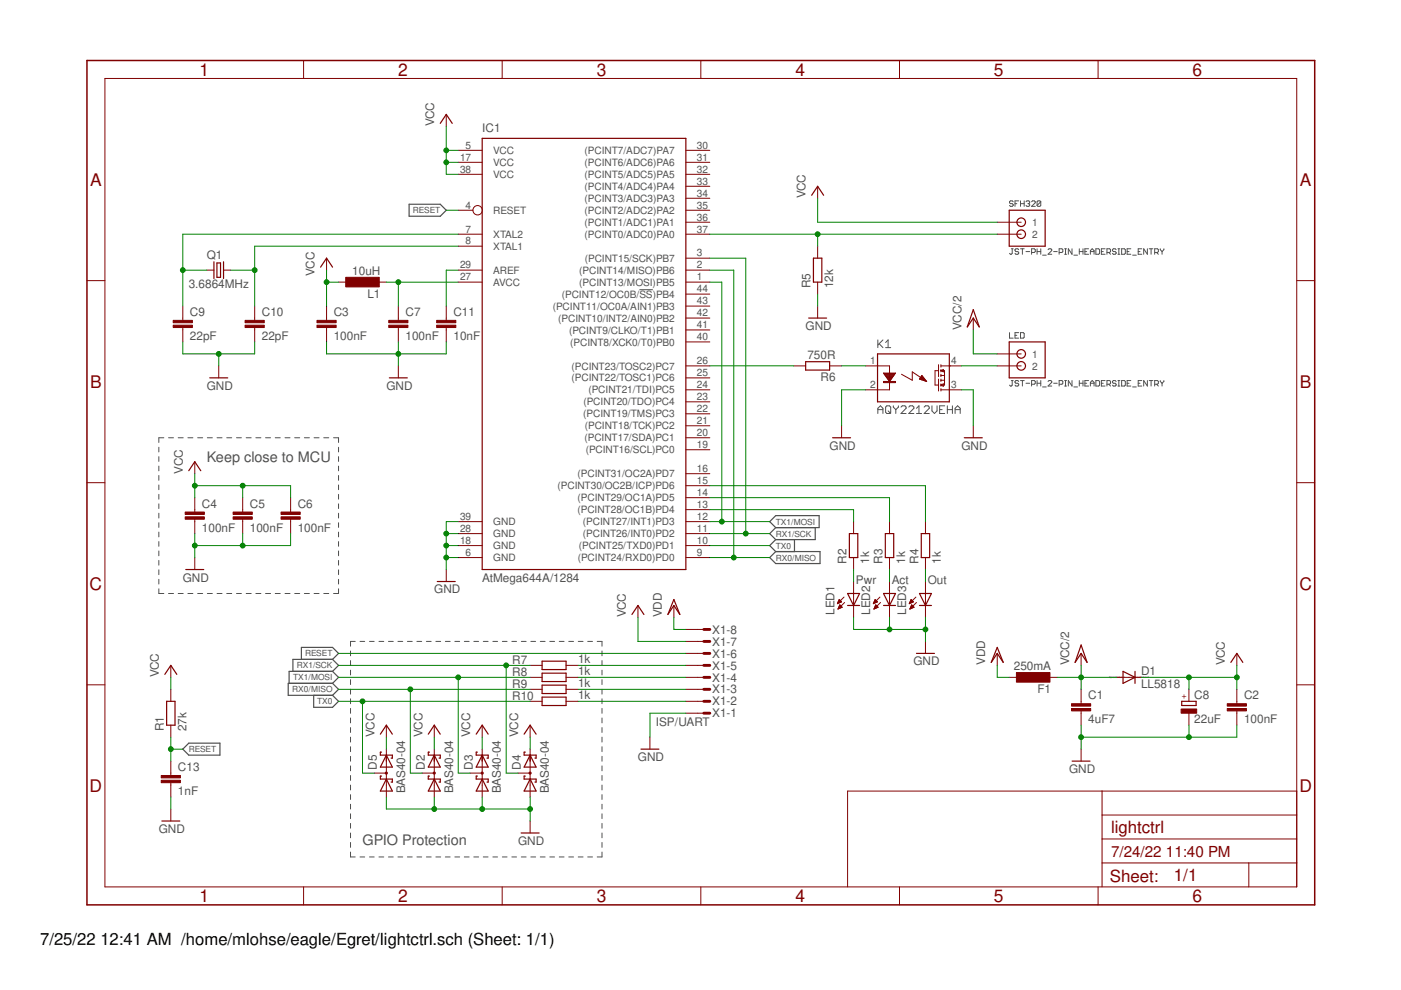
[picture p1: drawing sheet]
<svg xmlns="http://www.w3.org/2000/svg" width="297mm" height="210mm" viewBox="0 0 297 210" stroke-linecap="round" stroke-linejoin="round" font-family="sans-serif">
<g fill="none" stroke="#505050" stroke-width=".21">
<path d="M214.4 52.7h.4M214.6 52.7v1l-.2 .2-.4-.2M214.8 42.8l-.2-.2h-.4l-.2 .4 .2 .2h.4l.2 .4-.2 .2h-.4l-.2-.2M215.2 43.2h.4M216 42.6h-.8v1.2M216 52.9l-.2-.2h-.4l-.2 .4 .2 .2h.4l.2 .4-.2 .2h-.4l-.2-.2M216.4 52.7h.7M216.4 42.6v1.2M216.4 43.2h.7M216.8 52.7v1.2M217.1 42.6v1.2M217.5 53.3h.8"/>
<path d="M217.5 42.8l.2-.2h.4l.2 .2-.2 .4M217.9 43.2h.2M218.1 43.2l.2 .2-.2 .4h-.4l-.2-.2M218.7 53.5h.6l.2-.2v-.4l-.2-.2h-.6v1.2M218.7 42.8l.2-.2h.4l.2 .2v.2l-.8 .8h.8M219.9 52.7v1.2M219.9 53.3h.8M220.7 42.8l-.2-.2h-.4l-.2 .2v.8M220.7 42.8v.8l-.2 .2h-.4l-.2-.2M220.7 52.7v1.2M220.7 42.8l-.8 .8M221 54.1h.8"/>
<path d="M222.2 52.9l.2-.2h.4l.2 .2v.2l-.8 .8h.8M223.4 53.3h.8M224.6 53.5h.5l.2-.2v-.4l-.2-.2h-.5v1.2M225.7 53.9h.4M225.7 52.7h.4M225.9 52.7v1.2M227.3 52.7v1.2l-.8-1.2v1.2M227.7 54.1h.8M228.8 52.7v1.2M228.8 53.3h.8M229.6 52.7v1.2M230 53.3h.4"/>
<path d="M230.8 52.7h-.8v1.2h.8M231.2 53.9v-.8l.4-.4 .4 .4v.8M231.2 53.3h.8M232.3 52.7h.6l.2 .2v.8l-.2 .2h-.6zM233.5 53.3h.4M234.3 52.7h-.8v1.2h.8M234.7 53.5h.6l.2-.2v-.4l-.2-.2h-.6v1.2M235.1 53.5l.4 .4M236.6 52.9l-.2-.2h-.3l-.2 .2 .2 .4h.3l.2 .2-.2 .4h-.3l-.2-.2M237 53.9h.4M237 52.7h.4M237.2 52.7v1.2"/>
<path d="M237.8 52.7h.6l.2 .2v.8l-.2 .2h-.6zM239 53.3h.4M239.8 52.7h-.8v1.2h.8M240.1 54.1h.8M241.3 53.3h.4M242.1 52.7h-.8v1.2h.8M243.3 52.7v1.2l-.8-1.2v1.2M243.6 52.7h.8M244.1 52.7v1.2M244.8 53.5h.6l.2-.2v-.4l-.2-.2h-.6v1.2M245.2 53.5l.4 .4M246 52.7l.4 .6"/>
<path d="M246.4 53.3v.6M246.8 52.7l-.4 .6M135.6 61.4h2.8M186.1 72.1v1.6M186.4 72.9l.8 .8M187.2 72.1l-1.1 1.1M187.8 72.6l.5-.5v1.6M187.8 73.7h1M214 70.5v1.2h.8M215.2 71.1h.4M216 70.5h-.8v1.2h.8M216.4 70.5h.6l.1 .2v.8l-.1 .2h-.6z"/>
<path d="M33.7 94.8v1M33.7 96.8v1M33.7 98.8v1M34.7 92.8h-1v1M35.7 92.8h1.1M37.8 92.8h1M39.8 92.8h1.1M41.9 92.8h1.1M44 92.8h1M46 92.8h1.1M48.1 92.8h1M50.1 92.8h1.1"/>
<path d="M52.2 92.8h1.1M54.3 92.8h1M56.3 92.8h1.1M58.4 92.8h1M60.4 92.8h1.1M62.5 92.8h1M64.5 92.8h1.1M66.6 92.8h1M68.6 92.8h1.1M70.7 92.8h1.1v1M71.8 94.8v1M71.8 96.8v1"/>
<path d="M71.8 98.8v1M186.1 87.7v-1.1l.6-.6 .5 .6v1.1M186.1 86.8h1.1M188 86h.6l.2 .3v1.1l-.2 .3h-.6l-.2-.3v-1.1zM188.3 87.1l.5 .6M189.4 86v.3l.5 .5M189.9 86.8v.9M190.5 86v.3l-.6 .5M191 86.3l.3-.3h.6l.2 .3v.3l-1.1 1.1h1.1M192.7 86.3l.2-.3h.6l.3 .3v.3l-1.1 1.1h1.1M194.3 87.7h1.1M194.3 86.6l.5-.6v1.7"/>
<path d="M195.9 86.3l.3-.3h.6l.2 .3v.3l-1.1 1.1h1.1M197.6 86v1.1l.5 .6 .6-.6v-1.1M199.2 86.8h.5M200.3 86h-1.1v1.7h1.1M200.9 86.8h1M200.9 86v1.7M201.9 86v1.7M202.5 86.8h1.1M202.5 87.7v-1.1l.5-.6 .6 .6v1.1M214.4 80.7h.4M214.6 80.7v1l-.2 .2-.4-.2M216 80.9l-.2-.2h-.4l-.2 .4 .2 .2h.4l.2 .4-.2 .2h-.4l-.2-.2"/>
<path d="M216.4 80.7h.7M216.8 80.7v1.2M217.5 81.3h.8M218.7 81.5h.6l.2-.2v-.4l-.2-.2h-.6v1.2M219.9 81.3h.8M219.9 80.7v1.2M220.7 80.7v1.2M221 82h.8M222.2 80.9l.2-.2h.4l.2 .2v.2l-.8 .8h.8M223.4 81.3h.8M224.6 81.5h.5l.2-.2v-.4l-.2-.2h-.5v1.2M225.7 81.9h.4"/>
<path d="M225.7 80.7h.4M225.9 80.7v1.2M227.3 80.7v1.2l-.8-1.2v1.2M227.7 82h.8M228.8 81.3h.8M228.8 80.7v1.2M229.6 80.7v1.2M230 81.3h.4M230.8 80.7h-.8v1.2h.8M231.2 81.3h.8M231.2 81.9v-.8l.4-.4 .4 .4v.8M232.3 80.7h.6l.2 .2v.8l-.2 .2h-.6z"/>
<path d="M233.5 81.3h.4M234.3 80.7h-.8v1.2h.8M234.7 81.5h.6l.2-.2v-.4l-.2-.2h-.6v1.2M235.1 81.5l.4 .4M236.6 80.9l-.2-.2h-.3l-.2 .2 .2 .4h.3l.2 .2-.2 .4h-.3l-.2-.2M237 81.9h.4M237 80.7h.4M237.2 80.7v1.2M237.8 80.7h.6l.2 .2v.8l-.2 .2h-.6zM239 81.3h.4M239.8 80.7h-.8v1.2h.8M240.1 82h.8"/>
<path d="M241.3 81.3h.4M242.1 80.7h-.8v1.2h.8M243.3 80.7v1.2l-.8-1.2v1.2M243.6 80.7h.8M244.1 80.7v1.2M244.8 81.5h.6l.2-.2v-.4l-.2-.2h-.6v1.2M245.2 81.5l.4 .4M246 80.7l.4 .6M246.4 81.3v.6M246.8 80.7l-.4 .6M33.7 100.8v1M33.7 102.8v1"/>
<path d="M33.7 104.8v1M33.7 106.8v1M33.7 108.8v1M33.7 110.8v1M33.7 112.8v1M33.7 114.8v1M33.7 116.8v1M33.7 118.8v1M71.8 100.8v1M71.8 102.8v1M71.8 104.8v1M71.8 106.8v1"/>
<path d="M71.8 108.8v1M71.8 110.8v1M71.8 112.8v1M71.8 114.8v1M71.8 116.8v1M71.8 118.8v1M33.7 124.8v1h1M33.7 120.8v1M33.7 122.8v1M35.7 125.8h1.1M37.8 125.8h1M39.8 125.8h1.1"/>
<path d="M41.9 125.8h1.1M44 125.8h1M46 125.8h1.1M48.1 125.8h1M50.1 125.8h1.1M52.2 125.8h1.1M54.3 125.8h1M56.3 125.8h1.1M58.4 125.8h1M60.4 125.8h1.1M62.5 125.8h1M64.5 125.8h1.1"/>
<path d="M66.6 125.8h1M68.6 125.8h1.1M71.8 120.8v1M71.8 122.8v1M71.8 124.8v1h-1.1M74.3 138v1M75.3 136h-1v1M76.3 136h1M78.3 136h1M80.3 136h1.1M82.4 136h1M84.4 136h1"/>
<path d="M86.4 136h1M88.4 136h1M90.4 136h1M92.4 136h1M94.4 136h1M96.4 136h1.1M98.4 136h1.1M100.5 136h1M102.5 136h1M104.5 136h1M106.5 136h1M108.5 136h1"/>
<path d="M110.5 136h1M112.5 136h1.1M114.6 136h1M116.6 136h1M118.6 136h1M120.6 136h1M122.6 136h1M124.6 136h1M126.6 136h1v1M127.6 138v1M74.3 140.1v1M74.3 142.1v1"/>
<path d="M74.3 144.1v1M74.3 146.1v1.1M74.3 148.2v1M74.3 150.2v1M74.3 152.2v1.1M74.3 154.3v1M74.3 156.3v1M74.3 158.3v1.1M127.6 140.1v1M127.6 142.1v1M127.6 144.1v1M127.6 146.1v1.1"/>
<path d="M127.6 148.2v1M127.6 150.2v1M127.6 152.2v1.1M127.6 154.3v1M127.6 156.3v1M127.6 158.3v1.1M74.3 160.4v1M74.3 162.4v1M74.3 164.4v1.1M74.3 166.5v1M74.3 168.5v1M74.3 170.5v1"/>
<path d="M74.3 172.6v1M74.3 174.6v1M74.3 176.6v1M74.3 178.6v1.1M127.6 160.4v1M127.6 162.4v1M127.6 164.4v1.1M127.6 166.5v1M127.6 168.5v1M127.6 170.5v1M127.6 172.6v1M127.6 174.6v1"/>
<path d="M127.6 176.6v1M127.6 178.6v1.1M74.3 180.7v1h1M76.3 181.7h1M78.3 181.7h1M80.3 181.7h1.1M82.4 181.7h1M84.4 181.7h1M86.4 181.7h1M88.4 181.7h1M90.4 181.7h1M92.4 181.7h1"/>
<path d="M94.4 181.7h1M96.4 181.7h1.1M98.4 181.7h1.1M100.5 181.7h1M102.5 181.7h1M104.5 181.7h1M106.5 181.7h1M108.5 181.7h1M110.5 181.7h1M112.5 181.7h1.1M114.6 181.7h1M116.6 181.7h1"/>
<path d="M118.6 181.7h1M120.6 181.7h1M122.6 181.7h1M124.6 181.7h1M127.6 180.7v1h-1"/>
</g>
<g fill="none" stroke="#505050" stroke-width=".25">
<path d="M86.7 43.3h6.6l1.3 1.3-1.3 1.2h-6.6zM163.2 118.2l1.3-1.3h9.4v2.6h-9.4zM163.2 110.6l1.3-1.3h9.2v2.6h-9.2zM164.5 111.9l-1.3 1.2 1.3 1.3M164.5 114.4l-1.3 1.3 1.3 1.2M168.4 114.4v2.5M172.8 111.9v2.5h-8.3M63.9 139.8v-2.5h6.6l1.3 1.2-1.3 1.3M70.5 139.8h-8.4v2.5M70.5 139.8l1.3 1.3-1.3 1.2M38.8 158.8l1.2-1.2h6.6v2.5h-6.6zM66.5 147.4v2.6h4l1.3-1.3-1.3-1.3"/>
<path d="M70.5 144.9l1.3 1.3-1.3 1.2M70.5 144.9h-9.4v2.5h9.4M70.5 142.3h-9.2v2.6M70.5 142.3l1.3 1.3-1.3 1.3"/>
</g>
<g fill="none" stroke="#800000" stroke-width=".21">
<path d="M22.2 16.6h252.7v171.4h-252.7zM64.4 12.8v3.8M106.5 12.8v3.8M148.6 12.8v3.8M190.7 12.8v3.8M232.8 12.8v3.8M94.6 24.3v2.5M97.2 34.4h5M97.2 31.9h5M97.2 37h5M145.4 34.4h5.1M145.4 31.9h5.1"/>
<path d="M145.4 37h5.1M145.4 39.5h5.1M173.4 39.5v2.5M18.4 59.5h3.8M43.8 57.3h1.6M47.4 57.3h1.5M69.2 54.7v2.6M71.8 59.8h2.5M79.4 59.8h2.5M97.2 57.3h5M97.2 59.8h5M97.2 44.6h3.1"/>
<path d="M97.2 49.7h5M97.2 52.2h5M145.4 54.7h5.1M145.4 57.3h5.1M145.4 59.8h5.1M145.4 42h5.1M145.4 44.6h5.1M145.4 47.1h5.1M145.4 49.7h5.1M173.4 52.2v2.5M173.4 59.8v2.6M211.4 47.1h5.1"/>
<path d="M211.4 49.7h5.1M274.9 59.5h3.8M38.8 64.9v3M38.8 69.4v3.1M46.4 77.6v2.5M54 64.9v3M54 69.4v3.1M69.2 64.9v3M69.2 69.4v3.1M84.5 64.9v3M84.5 69.4v3.1M84.5 77.6v2.5"/>
<path d="M94.6 64.9v3M94.6 69.4v3.1M145.4 77.6h5.1M145.4 62.4h5.1M145.4 64.9h5.1M145.4 67.4h5.1M145.4 70h5.1M145.4 72.5h5.1M168.3 77.6h2.5M173.4 64.9v2.5M175.9 77.6h2.5M183.5 77.6h5.1v5.1h-5.1"/>
<path d="M187.3 79.1h2.6l-1.3 1.8zM187.4 79.2h2.4M187.5 79.3h2.2M187.6 79.4h2M187.6 79.6h1.9M187.7 79.7h1.7M187.8 79.8h1.6M187.9 79.9h1.4M191.1 79.4l2.3 1.2v-1.8l3.1 2.1M195.2 79.9h.5M195.3 79.8h.3M195.4 79.7h.1"/>
<path d="M195.5 79.6l1 1.3-1.6-.5zM199 78.6h-.8v3h.8M199 77.3v2.6M199.5 77.6h4.3M199.5 77.3v.5M199.5 78.3v.5M199.5 79.4v.5M199.5 78.6h.8v3h-.8M199.5 78.6l.5-.3v.5zM199.5 79.6h.8M206.4 67.4v2.6M211.4 77.6h5.1"/>
<path d="M211.4 75h5.1M41.3 97.9v2.5M145.4 80.1h5.1M145.4 82.7h5.1M145.4 85.2h5.1M145.4 87.7h5.1M145.4 90.3h5.1M145.4 92.8h5.1M145.4 95.4h5.1M178.4 90.3v2.5M188 80.1h1.2M188.1 80.2h1"/>
<path d="M188.2 80.3h.8M188.2 80.4h.7M188.3 80.5h.5M188.4 80.6h.4M188.5 80.8h.2M195 80.3h1M195 80.4h1.1M195.1 80.2h.8M195.2 80.1h.6M195.4 80.5h.8M195.7 80.6h.6M196.1 80.8h.3"/>
<path d="M199 80.4v2.5M199.5 82.7h4.3M199.5 80.4v.5M199.5 81.4v.5M199.5 82.4v.5M199.5 81.6l.5-.2v.5zM199.5 80.6h.8M206.4 90.3v2.5M18.4 102.3h3.8M41.3 105.5v3.1M41.3 110.1v3M41.3 118.2v2.6"/>
<path d="M51.5 105.5v3.1M51.5 110.1v3M61.6 105.5v3.1M61.6 110.1v3M97.2 110.6h5M97.2 113.1h5M97.2 115.7h5M97.2 118.2h5M145.4 100.4h5.1M145.4 103h5.1M145.4 105.5h5.1M145.4 108.1h5.1"/>
<path d="M145.4 110.6h5.1M145.4 113.1h5.1M145.4 115.7h5.1M145.4 118.2h5.1M181 110.6v2.5M181 118.2v2.6M188.6 110.6v2.5M188.6 118.2v2.6M196.2 110.6v2.5M196.2 118.2v2.6M274.9 102.3h3.8M94.6 120.8v2.5"/>
<path d="M135.3 128.4v2.5M142.9 128.4v2.5M145.4 138.5h3.8M145.4 136h3.8M145.4 133.5h3.8M177.6 127.9h.1M177.6 127.8h.4M177.7 127.7h.5M177.7 127.6h.7M177.7 129h.2M177.8 128.9h.4M177.8 127.4h.5"/>
<path d="M177.8 127.3h.3M177.8 128.8h.7M177.9 128.7h.6M177.9 127.2h.1M177.9 127.1l.5 .5-.9 .4zM177.9 128.5h.4M178 128.4h.2M178 128.3h.1M178.1 128.2l-.4 .9M178.1 128.2l.5 .6-.9 .3M178.9 126.6l-1.4 1.4M179.1 127.7l-1.4 1.4"/>
<path d="M181 123.3v7.6M185.2 127.9h.1M185.2 127.8h.4M185.3 127.7h.6M185.3 127.6h.7M185.3 129h.3M185.4 128.9h.4M185.4 127.4h.5M185.4 127.3h.4M185.4 128.8h.7M185.5 127.2h.2M185.5 128.7h.6"/>
<path d="M185.5 128.5h.4M185.5 127.1l.6 .5-.9 .4zM185.6 128.4h.2M185.7 128.3h.1M185.7 128.2l-.4 .9M185.7 128.2l.5 .6-.9 .3M186.6 126.6l-1.4 1.4M186.7 127.7l-1.4 1.4M188.6 123.3v7.6M192.8 127.9h.1M192.8 127.8h.4M192.9 127.7h.6"/>
<path d="M193 127.6h.6M193 129h.2M193 128.9h.5M193 127.4h.5M193.1 127.3h.3M193.1 128.8h.6M193.1 127.2h.2M193.1 128.7h.6M193.2 128.5h.4M193.2 127.1l.5 .5-.9 .4zM193.2 128.4h.2M193.3 128.3h.1"/>
<path d="M193.3 128.2l.5 .6-.9 .3zM194.2 126.6l-1.4 1.4M194.3 127.7l-1.4 1.4M196.2 123.3v7.6M196.2 136v2.5M211.4 138.5v2.6M229.2 138.5v2.6M262.2 138.5v2.6M18.4 145.2h3.8M36.2 141.1v2.5M36.2 146.2v2.5M36.2 153.8v2.5"/>
<path d="M81.9 153.8v2.5M81.9 158.8v10.2M92.1 153.8v2.5M92.1 158.8v10.2M102.2 153.8v2.5M102.2 158.8v10.2M112.4 143.6h2.5M112.4 148.7h2.5M112.4 146.2h2.5M112.4 141.1h2.5M112.4 153.8v2.5M112.4 158.8v10.2"/>
<path d="M120 143.6h2.6M120 148.7h2.6M120 146.2h2.6M120 141.1h2.6M137.8 156.3v2.5M145.4 143.6h3.8M145.4 151.2h3.8M145.4 148.7h3.8M145.4 146.2h3.8M145.4 141.1h3.8M214 143.6h2.5M221.6 143.6h2.5"/>
<path d="M229.2 146.2v3M229.2 150.7v3.1M229.2 158.8v2.6M236.8 143.6h5.1M252.1 146.2v2.5M252.1 151.2v2.6M262.2 146.2v3M262.2 150.7v3.1M274.9 145.2h3.8M36.2 161.4v3M36.2 165.9v3.1M36.2 171.5v2.6"/>
<path d="M79.4 163.9h2.5M89.5 163.9h2.6M99.7 163.9h2.5M109.9 163.9h2.5M112.4 174.1v2.5M233.7 167.7v20.3M233.7 177.9h41.2M233.7 172.8h41.2M274.9 167.7h-95.2v20.3M64.4 188v3.9M106.5 188v3.9M148.6 188v3.9"/>
<path d="M190.7 188v3.9M232.8 188v3.9M233.7 183h41.2M264.8 183v5"/>
<circle cx="101.3" cy="44.6" r=".99"/>
</g>
<path d="M18.4 12.8h260.3v179.1h-260.3z" fill="none" stroke="#800000" stroke-width=".32"/>
<g fill="none" stroke="#800000" stroke-width=".25">
<path d="M93.3 26.2l1.3-1.9 1.3 1.9M102.2 29.3h43.2v91.5h-43.2zM45.4 55.5v3.6M46 55.8h.8v3h-.8zM47.4 55.5v3.6M68 56.6l1.2-1.9 1.3 1.9M172.1 41.4l1.3-1.9 1.2 1.9M172.5 54.7h1.7v5.1h-1.7zM214 44.6h7.6v7.6h-7.6zM170.8 76.7h5.1v1.8h-5.1zM171.4 67.4h3.9M186.1 75h15.2v10.2h-15.2z"/>
<path d="M206.4 65.7l1.2 3.6-1.2-1.9-1.3 1.9zM214 72.5h7.6v7.6h-7.6zM40 99.8l1.3-1.9 1.3 1.9M44.5 80.1h3.8M82.5 80.1h3.9M176.5 92.8h3.8M204.4 92.8h3.9M180.1 113.1h1.8v5.1h-1.8zM187.7 113.1h1.8v5.1h-1.8zM195.3 113.1h1.8v5.1h-1.8zM39.4 120.8h3.8M92.7 123.3h3.8"/>
<path d="M134 130.3l1.3-1.9 1.2 1.9M142.9 127.1l1.2 3.2-1.2-1.9-1.3 1.9zM179.7 125.8h2.5l-1.2 2.6zM179.7 128.4h2.5M187.3 128.4h2.6M187.3 125.8h2.6l-1.3 2.6zM194.3 138.5h3.8M194.9 128.4h2.6M194.9 125.8h2.6l-1.3 2.6zM211.4 137.3l1.3 3.1-1.3-1.9-1.2 1.9zM229.2 136.8l1.3 3.6-1.3-1.9-1.3 1.9zM34.9 143l1.3-1.9 1.3 1.9"/>
<path d="M35.3 148.7h1.8v5.1h-1.8zM80.6 155.7l1.3-1.9 1.3 1.9M80.9 159.5h-.3v.6h2.6v.6h-.3M90.8 155.7l1.3-1.9 1.2 1.9M91.1 159.5h-.3v.6h2.5v.6h-.2M101 155.7l1.2-1.9 1.3 1.9M101.2 159.5h-.2v.6h2.5v.6h-.2M111.1 155.7l1.3-1.9 1.3 1.9M111.4 159.5h-.3v.6h2.6v.6h-.3M114.9 147.8h5.1v1.8h-5.1zM114.9 140.2h5.1v1.8h-5.1zM114.9 142.7h5.1v1.8h-5.1z"/>
<path d="M114.9 145.3h5.1v1.7h-5.1zM135.9 158.8h3.8M238.1 142.3l2.5 1.3-2.5 1.3zM240.6 142.3v2.6M250.5 148.7h3.1v.9h-3.1zM261 140.4l1.2-1.9 1.3 1.9M34.3 174.1h3.8M80.9 164.5h-.3v.7h2.6v.6h-.3M81.9 165.2l1.3 2.5h-2.6zM81.9 160.1l1.3 2.5h-2.6zM91.1 164.5h-.3v.7h2.5v.6h-.2M92.1 165.2l1.2 2.5h-2.5z"/>
<path d="M92.1 160.1l1.2 2.5h-2.5zM101.2 164.5h-.2v.7h2.5v.6h-.2M102.2 165.2l1.3 2.5h-2.5zM102.2 160.1l1.3 2.5h-2.5zM110.5 176.6h3.8M111.4 164.5h-.3v.7h2.6v.6h-.3M112.4 165.2l1.3 2.5h-2.6zM112.4 160.1l1.3 2.5h-2.6zM227.3 161.4h3.8"/>
<circle cx="216.5" cy="47.1" r=".91"/>
<circle cx="216.5" cy="49.7" r=".91"/>
<circle cx="216.5" cy="75" r=".91"/>
<circle cx="216.5" cy="77.6" r=".91"/>
</g>
<g fill="#800000" stroke="#800000" stroke-width=".21">
<path d="M215.5 142.6h7.1v2h-7.1z"/>
<path d="M73.3 58.8h7.1v2h-7.1z"/>
<path d="M227.2 150.2h4v.5h-4z"/>
<path d="M227.2 149.2h4v.5h-4z"/>
<path d="M260.2 150.2h4.1v.5h-4.1z"/>
<path d="M260.2 149.2h4.1v.5h-4.1z"/>
<path d="M67.2 68.9h4.1v.5h-4.1z"/>
<path d="M67.2 67.9h4.1v.5h-4.1z"/>
<path d="M39.3 109.6h4v.5h-4z"/>
<path d="M39.3 108.6h4v.5h-4z"/>
<path d="M49.4 109.6h4.1v.5h-4.1z"/>
<path d="M49.4 108.6h4.1v.5h-4.1z"/>
<path d="M59.6 109.6h4v.5h-4z"/>
<path d="M59.6 108.6h4v.5h-4z"/>
<path d="M250.4 150.3h3.3v.9h-3.3z"/>
<path d="M187.3 80.9h2.6v.2h-2.6z"/>
<path d="M36.7 68.9h4.1v.5h-4.1z"/>
<path d="M36.7 67.9h4.1v.5h-4.1z"/>
<path d="M52 68.9h4v.5h-4z"/>
<path d="M52 67.9h4v.5h-4z"/>
<path d="M92.6 68.9h4v.5h-4z"/>
<path d="M92.6 67.9h4v.5h-4z"/>
<path d="M82.4 68.9h4.1v.5h-4.1z"/>
<path d="M82.4 67.9h4.1v.5h-4.1z"/>
<path d="M34.2 165.4h4v.5h-4z"/>
<path d="M34.2 164.4h4v.5h-4z"/>
</g>
<path d="M149.2 138.5h1.3M149.2 136h1.3M149.2 133.5h1.3M149.2 151.2h1.3M149.2 148.7h1.3M149.2 146.2h1.3M149.2 143.6h1.3M149.2 141.1h1.3" fill="none" stroke="#800000" stroke-width=".61"/>
<g fill="none" stroke="#800000" stroke-width=".42">
<circle cx="81.9" cy="163.9" r=".13"/>
<circle cx="92.1" cy="163.9" r=".13"/>
<circle cx="102.2" cy="163.9" r=".13"/>
<circle cx="112.4" cy="163.9" r=".13"/>
</g>
<g fill="none" stroke="#008000" stroke-width=".21">
<path d="M94.6 26.8v10.2h2.6M94.6 31.9h2.6M94.6 34.4h2.6M38.8 57.3h5M48.9 57.3h5.1M69.2 57.3v7.6M69.2 59.8h2.6M81.9 59.8h15.3M84.5 59.8v5.1M94.6 44.6h2.6M97.2 49.7h-58.4v15.2M97.2 52.2h-43.2v12.7"/>
<path d="M97.2 57.3h-2.6v7.6M150.5 59.8h2.5v50.8M150.5 57.3h5.1v60.9M150.5 49.7h60.9M150.5 54.7h7.6v58.4M173.4 42v5.1h38M173.4 49.7v2.5M38.8 72.5v2.5h15.2v-2.5M46.4 75v2.6M69.2 72.5v2.5h25.4v-2.5M84.5 72.5v5.1M150.5 77.6h17.8"/>
<path d="M173.4 62.4v2.5M178.4 77.6h5.1M203.8 77.6h7.6M206.4 70v5h5M183.5 82.7h-5.1v7.6M203.8 82.7h2.6v7.6M41.3 103h20.3v2.5M41.3 100.4v5.1M41.3 113.1v5.1M51.5 103v2.5M51.5 113.1v2.6M61.6 113.1v2.6h-20.3"/>
<path d="M94.6 113.1h2.6M94.6 115.7h2.6M94.6 118.2h2.6M97.2 110.6h-2.6v10.2M150.5 110.6h12.7M150.5 113.1h12.7M150.5 115.7h12.7M150.5 118.2h12.7M150.5 108.1h30.5v2.5M150.5 103h45.7v7.6M150.5 105.5h38.1v5.1M71.8 138.5h73.6"/>
<path d="M135.3 130.9v5.1h10.1M142.9 130.9v2.6h2.5M181 130.9v2.6h15.2M181 120.8v2.5M188.6 120.8v2.5M188.6 130.9v2.6M196.2 120.8v2.5M196.2 130.9v5.1M36.2 143.6v2.6M36.2 156.3v5.1M36.2 158.8h2.6M71.8 143.6h40.6"/>
<path d="M71.8 146.2h40.6M71.8 141.1h40.6M71.8 148.7h40.6M76.9 148.7v15.2h2.5M81.9 156.3v2.5M87 146.2v17.7h2.5M92.1 156.3v2.5M97.2 143.6v20.3h2.5M102.2 156.3v2.5M107.3 141.1v22.8h2.6M112.4 156.3v2.5M122.6 143.6h22.8"/>
<path d="M122.6 146.2h22.8M122.6 141.1h22.8M122.6 148.7h22.8M145.4 151.2h-7.6v5.1M211.4 141.1v2.5h2.6M224.1 143.6h12.7M229.2 141.1v5.1M229.2 153.8v5M241.9 143.6h20.3M252.1 143.6v2.6M252.1 153.8v2.5M262.2 153.8v2.5h-33"/>
<path d="M262.2 141.1v5.1M36.2 169v2.5M81.9 169v2.5h30.5M92.1 169v2.5M102.2 169v2.5M112.4 169v5.1"/>
</g>
<g fill="#008000" stroke="#008000" stroke-width=".21">
<circle cx="229.2" cy="143.6" r=".51"/>
<circle cx="229.2" cy="156.3" r=".51"/>
<circle cx="252.1" cy="156.3" r=".51"/>
<circle cx="46.4" cy="75" r=".51"/>
<circle cx="84.5" cy="75" r=".51"/>
<circle cx="94.6" cy="113.1" r=".51"/>
<circle cx="94.6" cy="115.7" r=".51"/>
<circle cx="94.6" cy="118.2" r=".51"/>
<circle cx="196.2" cy="133.5" r=".51"/>
<circle cx="188.6" cy="133.5" r=".51"/>
<circle cx="51.5" cy="115.7" r=".51"/>
<circle cx="41.3" cy="115.7" r=".51"/>
<circle cx="112.4" cy="171.5" r=".51"/>
<circle cx="102.2" cy="171.5" r=".51"/>
<circle cx="92.1" cy="171.5" r=".51"/>
<circle cx="69.2" cy="59.8" r=".51"/>
<circle cx="94.6" cy="31.9" r=".51"/>
<circle cx="94.6" cy="34.4" r=".51"/>
<circle cx="51.5" cy="103" r=".51"/>
<circle cx="41.3" cy="103" r=".51"/>
<circle cx="252.1" cy="143.6" r=".51"/>
<circle cx="262.2" cy="143.6" r=".51"/>
<circle cx="84.5" cy="59.8" r=".51"/>
<circle cx="54" cy="57.3" r=".51"/>
<circle cx="38.8" cy="57.3" r=".51"/>
<circle cx="36.2" cy="158.8" r=".51"/>
<circle cx="155.6" cy="118.2" r=".51"/>
<circle cx="87" cy="146.2" r=".51"/>
<circle cx="158.1" cy="113.1" r=".51"/>
<circle cx="107.3" cy="141.1" r=".51"/>
<circle cx="153" cy="110.6" r=".51"/>
<circle cx="97.2" cy="143.6" r=".51"/>
<circle cx="76.9" cy="148.7" r=".51"/>
<circle cx="173.4" cy="49.7" r=".51"/>
</g>
<g font-size="3.7" fill="#800000">
<text x="42.3" y="16">1</text>
<text x="84.4" y="16">2</text>
<text x="126.5" y="16">3</text>
<text x="168.6" y="16">4</text>
<text x="210.7" y="16">5</text>
<text x="252.9" y="16">6</text>
<text x="19.1" y="39.4">A</text>
<text x="275.6" y="39.4">A</text>
<text x="19.1" y="82.2">B</text>
<text x="275.6" y="82.2">B</text>
<text x="19" y="125.1">C</text>
<text x="275.5" y="125.1">C</text>
<text x="19" y="167.9">D</text>
<text x="275.5" y="167.9">D</text>
<text x="42.3" y="191.2">1</text>
<text x="84.4" y="191.2">2</text>
<text x="126.5" y="191.2">3</text>
<text x="168.6" y="191.2">4</text>
<text x="210.7" y="191.2">5</text>
<text x="252.9" y="191.2">6</text>
</g>
<g font-size="3.6" fill="#800000">
<text x="235.6" y="176.6">lightctrl</text>
<text x="235.3" y="186.9">Sheet:</text>
<text x="248.9" y="186.8">1/1</text>
</g>
<g font-size="3.5">
<text x="8.5" y="200.4">7/25/22</text>
<text x="21.3" y="200.4">12:41 AM /home/mlohse/eagle/Egret/lightctrl.sch (Sheet: 1/1)</text>
</g>
<g font-size="3.2" fill="#800000">
<text x="235.6" y="181.7">7/24/22</text>
<text x="247.2" y="181.7">11:40 PM</text>
</g>
<g font-size="3.1" fill="#505050">
<text x="43.8" y="97.9">Keep close to MCU</text>
<text x="76.8" y="179.2">GPIO Protection</text>
</g>
<g font-size="2.5" fill="#505050">
<text x="92.1" y="26.8" transform="rotate(-90 92.1 26.8)">VCC</text>
<text x="102.2" y="28.1">IC1</text>
<text x="170.8" y="42" transform="rotate(-90 170.8 42)">VCC</text>
<text x="43.8" y="55">Q1</text>
<text x="66.7" y="58.5" transform="rotate(-90 66.7 58.5)">VCC</text>
<text x="74.7" y="58.3">10uH</text>
<text x="40" y="61.1">3.6864MHz</text>
<text x="77.9" y="63.1">L1</text>
<text x="171.9" y="61.1" transform="rotate(-90 171.9 61.1)">R5</text>
<text x="176.7" y="61.1" transform="rotate(-90 176.7 61.1)">12k</text>
<text x="40.3" y="67">C9</text>
<text x="55.5" y="67">C10</text>
<text x="70.8" y="67">C3</text>
<text x="86" y="67">C7</text>
<text x="96.1" y="67">C11</text>
<text x="170.8" y="70">GND</text>
<text x="203.8" y="70" transform="rotate(-90 203.8 70)">VCC/2</text>
<text x="40.3" y="72.1">22pF</text>
<text x="55.5" y="72.1">22pF</text>
<text x="70.8" y="72.1">100nF</text>
<text x="86" y="72.1">100nF</text>
<text x="96.1" y="72.1">10nF</text>
<text x="171.2" y="76.1">750R</text>
<text x="43.8" y="82.7">GND</text>
<text x="81.9" y="82.7">GND</text>
<text x="174" y="80.9">R6</text>
<text x="175.9" y="95.4">GND</text>
<text x="203.8" y="95.4">GND</text>
<text x="38.8" y="100.4" transform="rotate(-90 38.8 100.4)">VCC</text>
<text x="42.8" y="107.7">C4</text>
<text x="53" y="107.7">C5</text>
<text x="63.1" y="107.7">C6</text>
<text x="42.8" y="112.8">100nF</text>
<text x="53" y="112.8">100nF</text>
<text x="63.1" y="112.8">100nF</text>
<text x="179.5" y="119.5" transform="rotate(-90 179.5 119.5)">R2</text>
<text x="184.3" y="119.5" transform="rotate(-90 184.3 119.5)">1k</text>
<text x="187.1" y="119.5" transform="rotate(-90 187.1 119.5)">R3</text>
<text x="191.9" y="119.5" transform="rotate(-90 191.9 119.5)">1k</text>
<text x="194.7" y="119.5" transform="rotate(-90 194.7 119.5)">R4</text>
<text x="199.5" y="119.5" transform="rotate(-90 199.5 119.5)">1k</text>
<text x="38.8" y="123.3">GND</text>
<text x="92.1" y="125.8">GND</text>
<text x="102.2" y="123.3">AtMega644A/1284</text>
<text x="181.5" y="123.9">Pwr</text>
<text x="189.1" y="123.9">Act</text>
<text x="196.7" y="123.9">Out</text>
<text x="132.7" y="130.9" transform="rotate(-90 132.7 130.9)">VCC</text>
<text x="140.3" y="130.9" transform="rotate(-90 140.3 130.9)">VDD</text>
<text x="176.9" y="130.4" transform="rotate(-90 176.9 130.4)">LED1</text>
<text x="184.5" y="130.4" transform="rotate(-90 184.5 130.4)">LED2</text>
<text x="192.1" y="130.4" transform="rotate(-90 192.1 130.4)">LED3</text>
<text x="151" y="136.9">X1-7</text>
<text x="151" y="134.3">X1-8</text>
<text x="33.7" y="143.6" transform="rotate(-90 33.7 143.6)">VCC</text>
<text x="108.6" y="140.8">R7</text>
<text x="108.6" y="143.4">R8</text>
<text x="122.6" y="140.6">1k</text>
<text x="122.6" y="143.1">1k</text>
<text x="151" y="142">X1-5</text>
<text x="151" y="139.4">X1-6</text>
<text x="193.7" y="141.1">GND</text>
<text x="208.9" y="141.1" transform="rotate(-90 208.9 141.1)">VDD</text>
<text x="215" y="142.1">250mA</text>
<text x="226.7" y="141.1" transform="rotate(-90 226.7 141.1)">VCC/2</text>
<text x="241.9" y="143.1">D1</text>
<text x="259.7" y="141.1" transform="rotate(-90 259.7 141.1)">VCC</text>
<text x="108.6" y="145.9">R9</text>
<text x="108.6" y="148.5">R10</text>
<text x="122.6" y="145.6">1k</text>
<text x="122.6" y="148.2">1k</text>
<text x="151" y="149.6">X1-2</text>
<text x="151" y="147">X1-3</text>
<text x="151" y="144.5">X1-4</text>
<text x="219.9" y="146.9">F1</text>
<text x="230.7" y="148.3">C1</text>
<text x="241.9" y="145.9">LL5818</text>
<text x="253.2" y="148.2">C8</text>
<text x="263.8" y="148.3">C2</text>
<text x="34.7" y="155" transform="rotate(-90 34.7 155)">R1</text>
<text x="39.5" y="155" transform="rotate(-90 39.5 155)">27k</text>
<text x="139" y="153.9">ISP/UART</text>
<text x="151" y="152.1">X1-1</text>
<text x="230.7" y="153.4">4uF7</text>
<text x="253.2" y="153.3">22uF</text>
<text x="263.8" y="153.4">100nF</text>
<text x="79.4" y="156.3" transform="rotate(-90 79.4 156.3)">VCC</text>
<text x="89.5" y="156.3" transform="rotate(-90 89.5 156.3)">VCC</text>
<text x="99.7" y="156.3" transform="rotate(-90 99.7 156.3)">VCC</text>
<text x="109.9" y="156.3" transform="rotate(-90 109.9 156.3)">VCC</text>
<text x="135.3" y="161.4">GND</text>
<text x="37.7" y="163.5">C13</text>
<text x="79.9" y="163.2" transform="rotate(-90 79.9 163.2)">D5</text>
<text x="90.1" y="163.2" transform="rotate(-90 90.1 163.2)">D2</text>
<text x="100.2" y="163.2" transform="rotate(-90 100.2 163.2)">D3</text>
<text x="110.4" y="163.2" transform="rotate(-90 110.4 163.2)">D4</text>
<text x="226.7" y="163.9">GND</text>
<text x="37.7" y="168.6">1nF</text>
<text x="85.9" y="168.2" transform="rotate(-90 85.9 168.2)">BAS40-04</text>
<text x="96" y="168.2" transform="rotate(-90 96 168.2)">BAS40-04</text>
<text x="106.2" y="168.2" transform="rotate(-90 106.2 168.2)">BAS40-04</text>
<text x="116.4" y="168.2" transform="rotate(-90 116.4 168.2)">BAS40-04</text>
<text x="33.7" y="176.6">GND</text>
<text x="109.9" y="179.2">GND</text>
</g>
<g font-size="2.1" fill="#505050">
<text x="97.5" y="34.1">17</text>
<text x="98.7" y="31.5">5</text>
<text x="104.6" y="35.2">VCC</text>
<text x="104.6" y="32.6">VCC</text>
<text x="123.9" y="35.2">(PCINT6/ADC6)PA6</text>
<text x="123.9" y="32.6">(PCINT7/ADC7)PA7</text>
<text x="147.8" y="34.1">31</text>
<text x="147.8" y="31.5">30</text>
<text x="97.5" y="36.6">38</text>
<text x="104.6" y="37.7">VCC</text>
<text x="123.9" y="37.7">(PCINT5/ADC5)PA5</text>
<text x="123.9" y="40.3">(PCINT4/ADC4)PA4</text>
<text x="147.8" y="36.6">32</text>
<text x="147.8" y="39.1">33</text>
<text x="147.8" y="41.7">34</text>
<text x="98.7" y="44.2">4</text>
<text x="104.6" y="45.3">RESET</text>
<text x="123.9" y="42.8">(PCINT3/ADC3)PA3</text>
<text x="123.9" y="45.3">(PCINT2/ADC2)PA2</text>
<text x="123.9" y="47.9">(PCINT1/ADC1)PA1</text>
<text x="147.8" y="44.2">35</text>
<text x="147.8" y="46.8">36</text>
<text x="218.9" y="47.9">1</text>
<text x="98.7" y="51.8">8</text>
<text x="98.7" y="49.3">7</text>
<text x="104.6" y="53">XTAL1</text>
<text x="104.6" y="50.4">XTAL2</text>
<text x="123.9" y="50.4">(PCINT0/ADC0)PA0</text>
<text x="147.8" y="49.3">37</text>
<text x="218.9" y="50.4">2</text>
<text x="97.5" y="59.5">27</text>
<text x="97.5" y="56.9">29</text>
<text x="104.6" y="58">AREF</text>
<text x="122.8" y="58">(PCINT14/MISO)PB6</text>
<text x="124" y="55.5">(PCINT15/SCK)PB7</text>
<text x="147.8" y="54.4">3</text>
<text x="147.8" y="56.9">2</text>
<text x="147.8" y="59.5">1</text>
<text x="104.6" y="60.6">AVCC</text>
<text x="117.2" y="65.6">(PCINT11/OC0A/AIN1)PB3</text>
<text x="119.1" y="63.1">(PCINT12/OC0B/SS)PB4</text>
<text x="122.8" y="60.6">(PCINT13/MOSI)PB5</text>
<text x="147.8" y="62">44</text>
<text x="147.8" y="64.5">43</text>
<text x="118.4" y="68.2">(PCINT10/INT2/AIN0)PB2</text>
<text x="120.7" y="70.7">(PCINT9/CLKO/T1)PB1</text>
<text x="147.8" y="67.1">42</text>
<text x="147.8" y="69.6">41</text>
<text x="120.9" y="73.3">(PCINT8/XCK0/T0)PB0</text>
<text x="147.8" y="77.2">26</text>
<text x="147.8" y="72.1">40</text>
<text x="184.5" y="77.2">1</text>
<text x="201.6" y="77.2">4</text>
<text x="218.9" y="75.8">1</text>
<text x="121.2" y="78.3">(PCINT23/TOSC2)PC7</text>
<text x="121.2" y="80.9">(PCINT22/TOSC1)PC6</text>
<text x="124.7" y="83.4">(PCINT21/TDI)PC5</text>
<text x="147.8" y="79.8">25</text>
<text x="147.8" y="82.3">24</text>
<text x="184.5" y="82.3">2</text>
<text x="201.6" y="82.3">3</text>
<text x="218.9" y="78.3">2</text>
<text x="123.7" y="88.5">(PCINT19/TMS)PC3</text>
<text x="123.7" y="86">(PCINT20/TDO)PC4</text>
<text x="147.8" y="84.8">23</text>
<text x="147.8" y="87.4">22</text>
<text x="147.8" y="89.9">21</text>
<text x="123.9" y="93.6">(PCINT17/SDA)PC1</text>
<text x="124" y="91">(PCINT18/TCK)PC2</text>
<text x="147.8" y="92.5">20</text>
<text x="147.8" y="95">19</text>
<text x="122.5" y="101.2">(PCINT31/OC2A)PD7</text>
<text x="124.2" y="96.1">(PCINT16/SCL)PC0</text>
<text x="147.8" y="100.1">16</text>
<text x="118.2" y="103.7">(PCINT30/OC2B/ICP)PD6</text>
<text x="122.5" y="106.3">(PCINT29/OC1A)PD5</text>
<text x="147.8" y="102.6">15</text>
<text x="147.8" y="105.2">14</text>
<text x="147.8" y="107.7">13</text>
<text x="97.5" y="112.8">28</text>
<text x="97.5" y="110.2">39</text>
<text x="104.6" y="113.9">GND</text>
<text x="104.6" y="111.4">GND</text>
<text x="122.4" y="108.8">(PCINT28/OC1B)PD4</text>
<text x="123.6" y="111.4">(PCINT27/INT1)PD3</text>
<text x="123.6" y="113.9">(PCINT26/INT0)PD2</text>
<text x="147.8" y="110.2">12</text>
<text x="147.8" y="112.8">11</text>
<text x="97.5" y="115.3">18</text>
<text x="98.7" y="117.9">6</text>
<text x="104.6" y="116.4">GND</text>
<text x="104.6" y="119">GND</text>
<text x="122.5" y="119">(PCINT24/RXD0)PD0</text>
<text x="122.7" y="116.4">(PCINT25/TXD0)PD1</text>
<text x="147.8" y="115.3">10</text>
<text x="147.8" y="117.9">9</text>
</g>
<g font-size="1.8" fill="#505050">
<text x="87.5" y="45.2">RESET</text>
<text x="164.5" y="113.8">RX1/SCK</text>
<text x="164.5" y="111.2">TX1/MOSI</text>
<text x="164.5" y="118.8">RX0/MISO</text>
<text x="164.5" y="116.3">TX0</text>
<text x="62.9" y="141.7">RX1/SCK</text>
<text x="64.7" y="139.2">RESET</text>
<text x="61.9" y="146.8">RX0/MISO</text>
<text x="62.1" y="144.2">TX1/MOSI</text>
<text x="67.2" y="149.3">TX0</text>
<text x="40" y="159.5">RESET</text>
</g>
<text font-size="1.8" fill="#800000" x="251.5" y="148.3" transform="rotate(-90 251.5 148.3)">+</text>
<g font-size=".6" fill="#800080">
<text x="235.2" y="143.8">SpiceOrder</text>
<text x="238.2" y="143.8">1</text>
<text x="240.2" y="143.8">SpiceOrder 2</text>
</g>
</svg>
